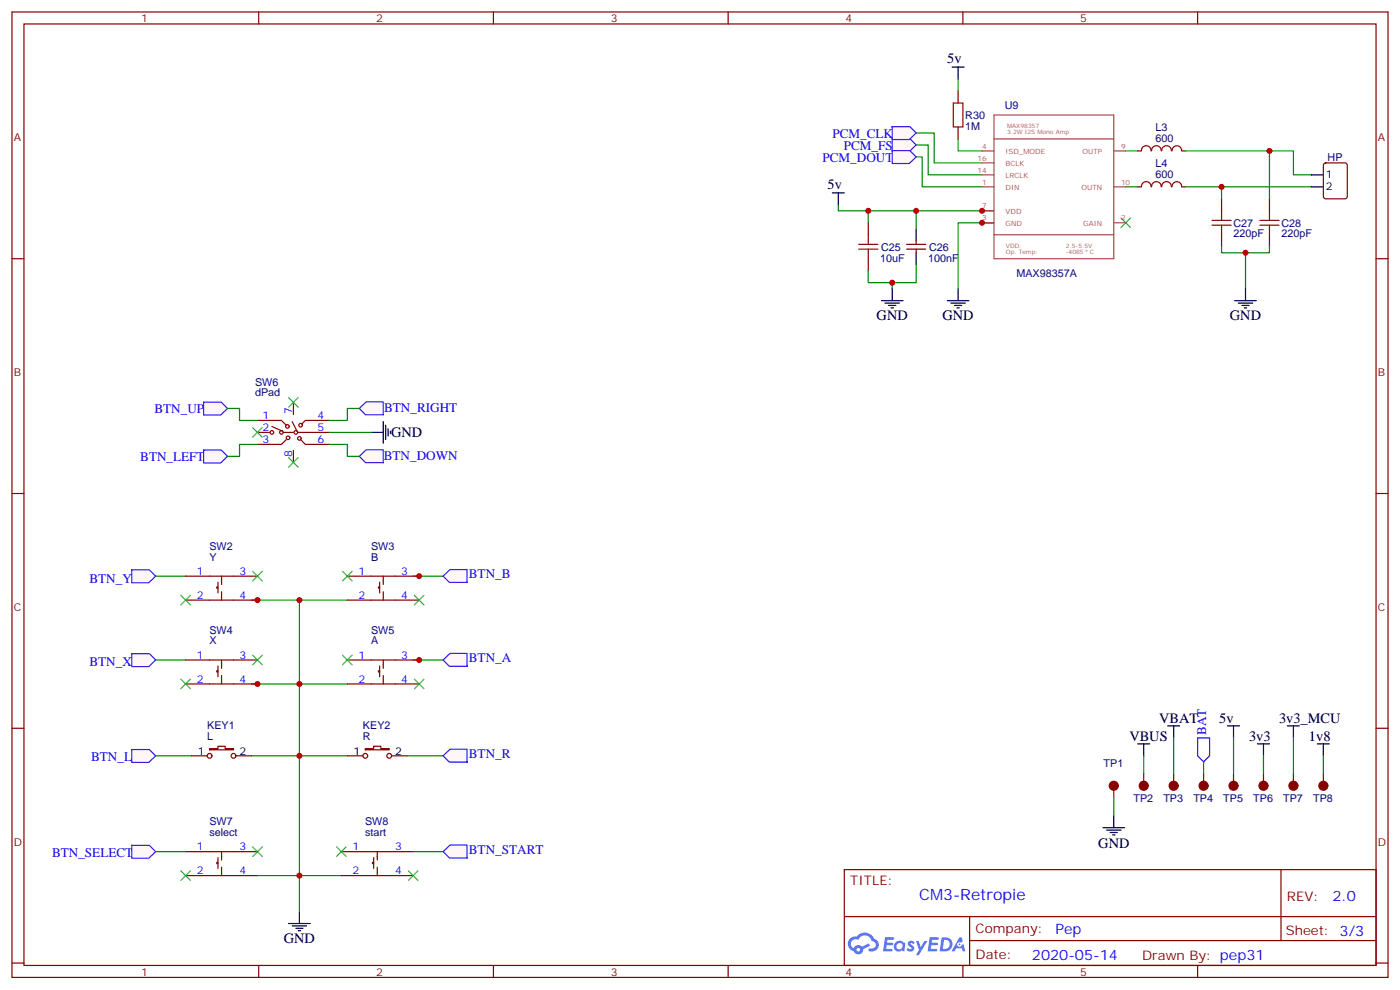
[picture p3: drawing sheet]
<svg xmlns="http://www.w3.org/2000/svg" width="412mm" height="292mm" viewBox="0 0 412 292" stroke-linecap="round" stroke-linejoin="round" font-family="sans-serif">
<g fill="none" stroke="#870000" stroke-width=".35">
<path d="M3.5 3.5h405.4v284.4h-405.4zM7.1 7.1h398.2v277.2h-398.2zM76.2 3.5v3.6M145.3 3.5v3.6M214.5 3.5v3.6M283.6 3.5v3.6M352.8 3.5v3.6M3.5 76.2h3.6M405.3 76.2h3.6M3.5 145.3h3.6M405.3 145.3h3.6M3.5 214.5h3.6"/>
<path d="M405.3 214.5h3.6M248.7 256.1h156.6v28.2h-156.6zM377.3 256.1v20.9M248.7 270h156.5M285.6 277h119.6M285.6 270v14.1M3.5 283.6h3.6M76.2 284.3v3.6M145.3 284.3v3.6M214.5 284.3v3.6M283.6 284.3v3.6M352.8 284.3v3.6"/>
<path d="M405.3 283.6h3.6"/>
</g>
<g fill="#5487ff">
<path d="M267.7 277.3a1.22 1.22 0 0 1 1.7 .3l-.4 .5a.47 .47 0 0 0-.3-.4 .47 .47 0 0 0-.5 .2l.1 .3a1.14 1.14 0 0 1 .8 1.7 1.14 1.14 0 0 1-1.9 0l-.2-.2 .5-.5 .7 .4a.29 .29 0 0 0 .3-.3 .29 .29 0 0 0-.2-.3 1.04 1.04 0 0 1-.6-1.7z"/>
<path d="M260.7 276h2.4l.3 .2-.2 .5-1.8 .1-.1 .8h1.5l.3 .4-.3 .4h-1.6l-.2 1.1h1.7l.2 .3-.2 .3-2.6 .1z"/>
<path d="M273.8 276h2.4l.3 .2-.1 .5-1.8 .1-.2 .8h1.6l.3 .4-.4 .4h-1.6l-.1 1.1h1.7l.2 .3-.2 .3-2.6 .1z"/>
<path d="M282.6 276.1h.7l.3 1.2-.6 .3a.69 .69 0 0 0-1 .3 .69 .69 0 0 0 .4 1 .69 .69 0 0 0 .9-.7l.5-.2 .6 2.2h-.8l-.2-.9h-1.8l-.5 .9h-.8z"/>
<path d="M269.8 277.1h.8l.6 1.8 1.1-1.8h.9l-2.6 4.2h-.8l.9-1.5z"/>
<path d="M277.4 276.1l-.6 4.1h1.3a2.11 2.11 0 0 0 2.5-2.1 2.11 2.11 0 0 0-2.5-2zM278.1 276.8a1.39 1.39 0 0 1 1.7 1.4 1.39 1.39 0 0 1-1.8 1.3h-.3z"/>
<path d="M263.7 277.7a1.54 1.54 0 0 0-.1 2.1 1.54 1.54 0 0 0 2.2 .2l.6 .2 .3-2.3-.2-.2-.4-.1a1.49 1.49 0 0 0-2.4 .1zM264 278.7a.94 .94 0 0 1 1.8 0 .94 .94 0 0 1-1.8 0z"/>
<path d="M250.4 276.4a2.18 2.18 0 0 0 1.1 3.7 1.44 1.44 0 0 0 1.6 1 1.44 1.44 0 0 0 1.2-1.5l2-1-.5-.8-1.9 1a1.47 1.47 0 0 0-2.4 .4 1.39 1.39 0 0 1-.7-1.9 1.39 1.39 0 0 1 2-.5 2.12 2.12 0 0 1 2.2-1.3 2.12 2.12 0 0 1 1.9 1.7 1.14 1.14 0 0 1 1.1 1.4 1.14 1.14 0 0 1-1.7 .8 .43 .43 0 0 0-.5 .3 .43 .43 0 0 0 .4 .5 1.98 1.98 0 0 0 2.5-1.2 1.98 1.98 0 0 0-1.2-2.5 3.1 3.1 0 0 0-5.3-.7l-.9 .1zM252.3 279.7a.55 .55 0 0 1 1.1 0 .55 .55 0 0 1-1.1 0z"/>
<circle cx="282.6" cy="278.1" r=".26"/>
</g>
<path d="M328.1 231.4v3.5M336.9 227.9v3.5M345.7 227.9v3.5M363.4 227.9v3.5M372.2 227.9v3.5M381 227.9v3.5M389.8 227.9v3.5" fill="none" stroke="#870000" stroke-width=".35"/>
<g fill="#870000" stroke="#870000" stroke-width=".35">
<circle cx="328.1" cy="231.4" r="1.32"/>
<circle cx="336.9" cy="231.4" r="1.32"/>
<circle cx="345.7" cy="231.4" r="1.32"/>
<circle cx="363.4" cy="231.4" r="1.32"/>
<circle cx="372.2" cy="231.4" r="1.32"/>
<circle cx="381" cy="231.4" r="1.32"/>
<circle cx="389.8" cy="231.4" r="1.32"/>
</g>
<g fill="none" stroke="#000" stroke-width=".35">
<path d="M335.1 219.1h3.6M336.9 219.1v3.5M344 213.8h3.5M345.7 213.8v3.5M361.6 213.8h3.5M363.4 213.8v3.5M370.4 219.1h3.5M372.2 219.1v3.5M379.2 213.8h3.6M381 213.8v3.5M388.1 219.1h3.5M389.8 219.1v3.5"/>
<path d="M324.9 243.8h6.4M326 244.5h4.2M327 245.2h2.1M327.7 245.9h.7M328.1 240.2v3.6"/>
</g>
<g fill="none" stroke="#008700" stroke-width=".35">
<path d="M45.9 169.7h8.8M74.1 176.7h14.1M102.3 176.7h-14.1v24.7h-14.1M121.7 169.7h8.8M45.9 194.4h8.8M121.7 194.4h8.8M102.3 201.4h-14.1v21.2h14.1M345.7 217.3v10.6M363.4 217.3v10.6M381 217.3v10.6M45.9 222.6h10.5M74.1 222.6h14.1v35.3h12.3"/>
<path d="M119.9 222.6h10.6M328.1 234.9v5.3M336.9 222.6v5.3M372.2 222.6v5.3M389.8 222.6v5.3"/>
</g>
<g fill="#fff7f7" stroke="#420aff" stroke-width=".35">
<path d="M130.5 222.6l2.1-1.9h5l.1 3.8h-5.3z"/>
<path d="M130.5 194.4l2.1-2h5l.1 3.8h-5.3z"/>
<path d="M38.7 192.5h5.3l1.9 1.9-2.1 1.9h-5z"/>
<path d="M130.5 169.7l2.1-2h5l.1 3.8h-5.3z"/>
<path d="M38.7 167.8h5.3l1.9 1.9-2.1 1.9h-5z"/>
<path d="M130.5 250.8l2.1-1.9h5l.1 3.8h-5.3z"/>
<path d="M38.7 249h5.3l1.9 1.8-2.1 2h-5z"/>
<path d="M105.8 120.3l2.1-1.9h5l.1 3.7h-5.3z"/>
<path d="M105.8 134.4l2.1-1.9h5l.1 3.8h-5.3z"/>
<path d="M59.9 118.4h5.3l1.8 1.9-2 1.9h-5z"/>
<path d="M59.9 132.6h5.3l1.8 1.8-2 1.9h-5z"/>
<path d="M38.7 220.8h5.3l1.9 1.8-2.1 1.9h-5z"/>
</g>
<g fill="none" stroke="#000" stroke-width=".35">
<path d="M386.3 51.5h3.5M386.3 55h3.5M269.9 67.4v3.5M269.9 74.4v3.6M363.7 88.5h6.4M364.8 89.3h4.2M365.8 90h2.1M366.5 90.7h.7M366.9 85v3.5M109.4 127.4h3.5M112.9 124.2v6.3M113.6 125.2v4.3"/>
<path d="M114.3 126.3v2.1M115 127v.7M85 272h6.4M86.1 272.7h4.2M87.1 273.4h2.2M87.8 274.1h.7M88.2 268.5v3.5"/>
</g>
<g fill="none" stroke="#870000" stroke-width=".35">
<path d="M282.2 26.8v3.5M282.2 37.4v3.5M335.1 55h1.1M335.1 44.5h1.1M336.2 55a1.41 1.41 0 0 1 1.4-1.5 1.41 1.41 0 0 1 1.4 1.5M336.2 44.4a1.41 1.41 0 0 1 1.4-1.5 1.41 1.41 0 0 1 1.4 1.5M339.2 55a1.41 1.41 0 0 1 1.4-1.5 1.41 1.41 0 0 1 1.4 1.5M339.2 44.4a1.41 1.41 0 0 1 1.4-1.5 1.41 1.41 0 0 1 1.4 1.5M342.2 55a1.41 1.41 0 0 1 1.4-1.5 1.41 1.41 0 0 1 1.4 1.5M342.2 44.4a1.41 1.41 0 0 1 1.4-1.5 1.41 1.41 0 0 1 1.4 1.5M345.3 55a1.41 1.41 0 0 1 1.4-1.5 1.41 1.41 0 0 1 1.4 1.5M345.3 44.4a1.41 1.41 0 0 1 1.4-1.5 1.41 1.41 0 0 1 1.4 1.5"/>
<path d="M348.2 55h1M348.2 44.5h1M359.8 58.6v3.5M373.9 58.6v3.5M390.1 48.2l.4-.2h5.7l.6 .4 .1 9.5-.5 .6-5.9 .1-.6-.5-.1-9.4zM255.8 65.6v3.5M255.8 76.2v3.5M267.1 73.4h5.6M267.1 72h5.6M269.9 70.9v1.1M269.9 73.4v1M359.8 69.1v3.6"/>
<path d="M373.9 69.1v3.6M86.4 118.5v3.6M75.8 123.8h7.1l1.4 1.4M75.8 127.4h3.6M75.8 130.9h3.6M80.1 125.6l3.2 1.4M83.6 127.4h2.8M84.3 129.5l-1.4 1.4h-3.9M86.1 124.2l1.4 2.8M86.4 132.6v3.6M87.8 127.4h9.2M88.5 129.5l1.5 1.4h7"/>
<path d="M97 123.8h-7l-1.1 1.1M54.7 169.7h21.1M54.7 176.7h21.1M64.2 172.9h-.3v.3h.3M64.2 171.4v3.2M65.3 169.7v2.5M65.3 174.3v2.4M102.3 169.7h21.2M102.3 176.7h21.2M111.8 172.9h-.3v.3h.3M111.8 171.4v3.2M112.9 169.7v2.5"/>
<path d="M112.9 174.3v2.4M54.7 194.4h21.1M64.2 197.6h-.3v.3h.3M64.2 196.1v3.2M65.3 194.4v2.4M65.3 199v2.4M102.3 194.4h21.2M111.8 197.6h-.3v.3h.3M111.8 196.1v3.2M112.9 194.4v2.4M112.9 199v2.4M54.7 201.4h21.1"/>
<path d="M102.3 201.4h21.2M354.5 227.9v3.5M54.7 257.9h21.1M54.7 250.8h21.1M64.2 254h-.3v.4h.3M64.2 252.6v3.2M65.3 250.8v2.5M65.3 255.4v2.5M100.5 257.9h21.2M100.5 250.8h21.2M110.1 254h-.4v.4h.4M110.1 252.6v3.2"/>
<path d="M111.1 250.8v2.5M111.1 255.4v2.5"/>
<circle cx="80.1" cy="127.4" r=".53"/>
<circle cx="82.9" cy="127.4" r=".53"/>
<circle cx="84.7" cy="125.6" r=".53"/>
<circle cx="84.8" cy="128.9" r=".53"/>
<circle cx="87.1" cy="127.4" r=".53"/>
<circle cx="88.2" cy="129.1" r=".53"/>
<circle cx="88.5" cy="125.2" r=".53"/>
</g>
<g fill="none" stroke="#008700" stroke-width=".35">
<path d="M269.9 39.2h5.3v8.8h14.1M282.2 23.3v3.5M269.9 42.7h3.5v8.8h15.9M269.9 46.2h1.7v8.8h17.7M282.2 40.9v3.6h7.1M331.6 55h3.5M331.6 44.5h3.5M349.2 55h37.1M349.2 44.5h31.8v7h5.3M359.8 55v3.6M373.9 44.5v14.1M359.8 72.7v1.7h7.1v10.6"/>
<path d="M373.9 72.7v1.7h-7M67 120.3h3.6v3.5h5.2M75.8 130.9h-5.2v3.5h-3.6M97 130.9h5.3v3.5h3.5M97 127.4h12.4M105.8 120.3h-3.5v3.5h-5.3M354.5 224.4v3.5M45.9 250.8h8.8M75.8 257.9h12.4v10.6M121.7 250.8h8.8"/>
</g>
<g fill="none" stroke="#3c3" stroke-width=".35">
<path d="M330.2 64.2l2.8 2.8M333 64.2l-2.8 2.8M85 117.1l2.8 2.8M87.8 117.1l-2.8 2.8M74.4 125.9l2.9 2.9M77.3 125.9l-2.9 2.9M85 134.8l2.8 2.8M87.8 134.8l-2.8 2.8M53.3 175.3l2.8 2.9M56.1 175.3l-2.8 2.9M74.4 168.3l2.9 2.8M77.3 168.3l-2.9 2.8"/>
<path d="M100.9 168.3l2.8 2.8M103.7 168.3l-2.8 2.8M122.1 175.3l2.8 2.9M124.9 175.3l-2.8 2.9M74.4 193l2.9 2.8M77.3 193l-2.9 2.8M100.9 193l2.8 2.8M103.7 193l-2.8 2.8M53.3 200l2.8 2.8M56.1 200l-2.8 2.8M122.1 200l2.8 2.8M124.9 200l-2.8 2.8"/>
<path d="M53.3 256.5l2.8 2.8M56.1 256.5l-2.8 2.8M74.4 249.4l2.9 2.8M77.3 249.4l-2.9 2.8M99.1 249.4l2.9 2.8M102 249.4l-2.9 2.8M120.3 256.5l2.8 2.8M123.1 256.5l-2.8 2.8"/>
</g>
<circle cx="354.5" cy="231.4" r="1.32" fill="#870000" stroke="#870000" stroke-width=".35"/>
<path d="M352.8 217.3h3.5v5.3l-1.8 1.8-1.7-1.8z" fill="none" stroke="#00f" stroke-width=".35"/>
<g fill="none" stroke="#a10000" stroke-width=".35">
<path d="M280.8 30.3h2.8v7.1h-2.8zM252.9 73.4h5.7M252.9 72h5.7M255.8 69.1v2.9M255.8 73.4v2.8M357 66.3h5.7M357 64.9h5.7M359.8 62.1v2.8M359.8 66.3v2.8M371.1 66.3h5.7M371.1 64.9h5.7M373.9 62.1v2.8"/>
<path d="M373.9 66.3v2.8"/>
</g>
<g fill="#fff7f7" stroke="#420aff" stroke-width=".35">
<path d="M262.7 40.8h5.3l1.9 1.9-2.1 1.9h-5z"/>
<path d="M262.7 37.3h5.3l1.9 1.9-2.1 1.9h-5z"/>
<path d="M262.7 44.4h5.3l1.9 1.8-2.1 2h-5z"/>
</g>
<path d="M246.9 60.3v1.8h8.9M255.8 79.7v3.6h7M269.9 78v5.3h-7.1v1.7M269.9 62.1v5.3M289.3 65.6h-7.1v19.4M289.3 62.1h-33.5v3.5" fill="none" stroke="#008700" stroke-width=".35"/>
<g fill="none" stroke="#000" stroke-width=".35">
<path d="M280.5 19.8h3.5M282.2 19.8v3.5M245.2 56.8h3.5M246.9 56.8v3.5M259.6 88.5h6.4M260.7 89.3h4.2M261.8 90h2.1M262.5 90.7h.7M262.8 85v3.5M279 88.5h6.4M280.1 89.3h4.2M281.2 90h2.1"/>
<path d="M281.9 90.7h.7M282.2 85v3.5"/>
</g>
<path d="M292.8 33.9h35.3v42.3h-35.3zM289.3 44.5h3.4M289.3 48h3.4M289.3 51.5h3.4M289.3 55h3.4M292.8 40.9h35.3M328.1 44.5h3.5M328.1 55h3.5M289.3 62.1h3.4M289.3 65.6h3.4M292.8 69.1h35.3M328.1 65.6h3.5" fill="none" stroke="#a64a4a" stroke-width=".35"/>
<g fill="none" stroke="#870000" stroke-width=".35">
<path d="M56.4 222.6h4.6M61.7 220.5h2.5v-.7h2.1v.7h2.5v.3h-7.1zM69.5 222.6h4.6M102.3 222.6h4.6M107.6 220.5h2.5v-.7h2.1v.7h2.5v.3h-7.1zM115.4 222.6h4.5"/>
<circle cx="61.7" cy="222.6" r=".71"/>
<circle cx="68.8" cy="222.6" r=".71"/>
<circle cx="107.6" cy="222.6" r=".71"/>
<circle cx="114.7" cy="222.6" r=".71"/>
</g>
<g fill="#c00">
<circle cx="88.2" cy="222.6" r=".88"/>
<circle cx="88.2" cy="257.9" r=".88"/>
<circle cx="88.2" cy="176.7" r=".88"/>
<circle cx="75.8" cy="176.7" r=".88"/>
<circle cx="123.5" cy="169.7" r=".88"/>
<circle cx="123.5" cy="194.4" r=".88"/>
<circle cx="88.2" cy="201.4" r=".88"/>
<circle cx="75.8" cy="201.4" r=".88"/>
<circle cx="366.9" cy="74.4" r=".88"/>
<circle cx="373.9" cy="44.4" r=".88"/>
<circle cx="289.3" cy="62.1" r=".88"/>
<circle cx="289.3" cy="65.6" r=".88"/>
<circle cx="269.9" cy="62.1" r=".88"/>
<circle cx="262.8" cy="83.3" r=".88"/>
<circle cx="255.8" cy="62.1" r=".88"/>
<circle cx="359.8" cy="55" r=".88"/>
</g>
<text font-size="4.6" fill="#00f" x="270.8" y="265.1">CM3-Retropie</text>
<g font-size="4.2">
<text x="279.1" y="18.6">5v</text>
<text x="243.8" y="55.6">5v</text>
<text x="258.2" y="94.2">GND</text>
<text x="277.6" y="94.2">GND</text>
<text x="362.3" y="94.2">GND</text>
<text x="115.2" y="128.8">GND</text>
<text x="341.5" y="213.1">VBAT</text>
<text x="359.1" y="213.1">5v</text>
<text x="376.8" y="213.1">3v3_MCU</text>
<text x="332.7" y="218.4">VBUS</text>
<text x="367.9" y="218.4">3v3</text>
<text x="385.6" y="218.4">1v8</text>
<text x="323.5" y="249.8">GND</text>
<text x="83.6" y="277.6">GND</text>
</g>
<g font-size="4.2" fill="#00f">
<text x="392.5" y="265.4">2.0</text>
<text x="310.9" y="274.9">Pep</text>
<text x="304" y="282.7">2020-05-14</text>
</g>
<g font-size="3.9" fill="#00f">
<text x="245.2" y="40.6">PCM_CLK</text>
<text x="242.3" y="47.6">PCM_DOUT</text>
<text x="248.5" y="44.1">PCM_FS</text>
<text x="45.5" y="121.8">BTN_UP</text>
<text x="113.2" y="121.3">BTN_RIGHT</text>
<text x="41.3" y="135.9">BTN_LEFT</text>
<text x="113" y="135.4">BTN_DOWN</text>
<text x="26.3" y="171.6">BTN_Y</text>
<text x="138.1" y="170.3">BTN_B</text>
<text x="26.3" y="196.3">BTN_X</text>
<text x="138.1" y="195">BTN_A</text>
<text x="355.3" y="216.4" transform="rotate(-90 355.3 216.4)">BAT</text>
<text x="26.8" y="224.1">BTN_L</text>
<text x="138.1" y="223.2">BTN_R</text>
<text x="138.1" y="251.4">BTN_START</text>
<text x="15.3" y="252.3">BTN_SELECT</text>
</g>
<g font-size="3.9" fill="#800">
<text x="250.5" y="260.7">TITLE:</text>
<text x="379.1" y="265.4">REV:</text>
<text x="287.4" y="274.9">Company:</text>
<text x="378.7" y="275.5">Sheet: 3/3</text>
<text x="287.4" y="282.6">Date:</text>
<text x="336.4" y="282.7">Drawn By: pep31</text>
</g>
<g font-size="3.2" fill="#800">
<text x="41.6" y="6.5">1</text>
<text x="110.8" y="6.5">2</text>
<text x="179.9" y="6.5">3</text>
<text x="249.1" y="6.5">4</text>
<text x="318.2" y="6.5">5</text>
<text x="4.1" y="41.6">A</text>
<text x="405.9" y="41.6">A</text>
<text x="4.1" y="110.8">B</text>
<text x="405.9" y="110.8">B</text>
<text x="4.1" y="179.9">C</text>
<text x="405.9" y="179.9">C</text>
<text x="4.1" y="249.1">D</text>
<text x="405.9" y="249.1">D</text>
<text x="41.6" y="287.3">1</text>
<text x="110.8" y="287.3">2</text>
<text x="179.9" y="287.3">3</text>
<text x="249.1" y="287.3">4</text>
<text x="318.2" y="287.3">5</text>
</g>
<g font-size="3.2" fill="#000080">
<text x="284.3" y="35">R30</text>
<text x="296" y="32.2">U9</text>
<text x="284.3" y="38.2">1M</text>
<text x="340.4" y="41.9">600</text>
<text x="340.4" y="38.7">L3</text>
<text x="391.1" y="47.4">HP</text>
<text x="340.4" y="52.4">600</text>
<text x="340.4" y="49.3">L4</text>
<text x="363.4" y="69.9">220pF</text>
<text x="363.4" y="66.8">C27</text>
<text x="377.5" y="69.9">220pF</text>
<text x="377.5" y="66.8">C28</text>
<text x="259.3" y="77">10uF</text>
<text x="259.5" y="73.8">C25</text>
<text x="273.4" y="77">100nF</text>
<text x="273.7" y="73.8">C26</text>
<text x="299.4" y="81.6">MAX98357A</text>
<text x="75.1" y="113.6">SW6</text>
<text x="75.1" y="116.8">dPad</text>
<text x="61.7" y="161.9">SW2</text>
<text x="109.3" y="161.9">SW3</text>
<text x="61.7" y="165.1">Y</text>
<text x="109.3" y="165.1">B</text>
<text x="61.7" y="189.8">X</text>
<text x="61.7" y="186.6">SW4</text>
<text x="109.3" y="189.8">A</text>
<text x="109.3" y="186.6">SW5</text>
<text x="61.1" y="214.7">KEY1</text>
<text x="106.9" y="214.7">KEY2</text>
<text x="61.1" y="217.8">L</text>
<text x="106.9" y="217.8">R</text>
<text x="325.1" y="225.9">TP1</text>
<text x="333.9" y="236.1">TP2</text>
<text x="342.7" y="236.1">TP3</text>
<text x="351.5" y="236.1">TP4</text>
<text x="360.3" y="236.1">TP5</text>
<text x="369.2" y="236.1">TP6</text>
<text x="378" y="236.1">TP7</text>
<text x="386.8" y="236.1">TP8</text>
<text x="61.7" y="243.1">SW7</text>
<text x="107.6" y="243.1">SW8</text>
<text x="61.7" y="246.2">select</text>
<text x="107.6" y="246.2">start</text>
</g>
<g font-size="3.2">
<text x="390.5" y="52.6">1</text>
<text x="390.5" y="56.1">2</text>
<text x="58.3" y="222.2">1</text>
<text x="70.6" y="222.2">2</text>
<text x="104.2" y="222.2">1</text>
<text x="116.4" y="222.2">2</text>
</g>
<g font-size="3.2" fill="#00f">
<text x="77.4" y="123.5">1</text>
<text x="86.1" y="122.1" transform="rotate(-90 86.1 122.1)">7</text>
<text x="93.5" y="123.5">4</text>
<text x="77.4" y="127">2</text>
<text x="77.4" y="130.5">3</text>
<text x="93.5" y="127">5</text>
<text x="93.5" y="130.5">6</text>
<text x="86.1" y="134.7" transform="rotate(-90 86.1 134.7)">8</text>
<text x="58" y="169.3">1</text>
<text x="70.6" y="169.3">3</text>
<text x="105.6" y="169.3">1</text>
<text x="118.2" y="169.3">3</text>
<text x="58" y="176.4">2</text>
<text x="70.6" y="176.4">4</text>
<text x="105.6" y="176.4">2</text>
<text x="118.2" y="176.4">4</text>
<text x="58" y="194">1</text>
<text x="70.6" y="194">3</text>
<text x="105.6" y="194">1</text>
<text x="118.2" y="194">3</text>
<text x="58" y="201.1">2</text>
<text x="70.6" y="201.1">4</text>
<text x="105.6" y="201.1">2</text>
<text x="118.2" y="201.1">4</text>
<text x="58" y="250.5">1</text>
<text x="70.6" y="250.5">3</text>
<text x="103.8" y="250.5">1</text>
<text x="116.4" y="250.5">3</text>
<text x="58" y="257.5">2</text>
<text x="70.6" y="257.5">4</text>
<text x="103.8" y="257.5">2</text>
<text x="116.4" y="257.5">4</text>
</g>
<g font-size="2.1" fill="#a54b4b">
<text x="288" y="47.3">16</text>
<text x="289.3" y="43.8">4</text>
<text x="296.2" y="45.5">!SD_MODE</text>
<text x="318.9" y="45.5">OUTP</text>
<text x="330.2" y="43.8">9</text>
<text x="288" y="50.8">14</text>
<text x="296.2" y="49">BCLK</text>
<text x="296.2" y="52.5">LRCLK</text>
<text x="289.3" y="54.3">1</text>
<text x="296.2" y="56.1">DIN</text>
<text x="318.6" y="56.1">OUTN</text>
<text x="330.2" y="54.3">10</text>
<text x="289.3" y="61.4">7</text>
<text x="289.3" y="64.9">3</text>
<text x="296.2" y="63.1">VDD</text>
<text x="330.2" y="64.9">2</text>
<text x="296.2" y="66.7">GND</text>
<text x="319.1" y="66.7">GAIN</text>
</g>
<g font-size="1.8" fill="#a54b4b">
<text x="296.7" y="37.8">MAX98357</text>
<text x="296.7" y="39.6">3.2W I2S Mono Amp</text>
<text x="296.3" y="73.1">VDD:</text>
<text x="296.3" y="74.8">Op. Temp:</text>
<text x="314" y="73.1">2.5-5.5V</text>
<text x="314" y="74.8">-4085</text>
<text x="321" y="74.8">C</text>
</g>
</svg>
